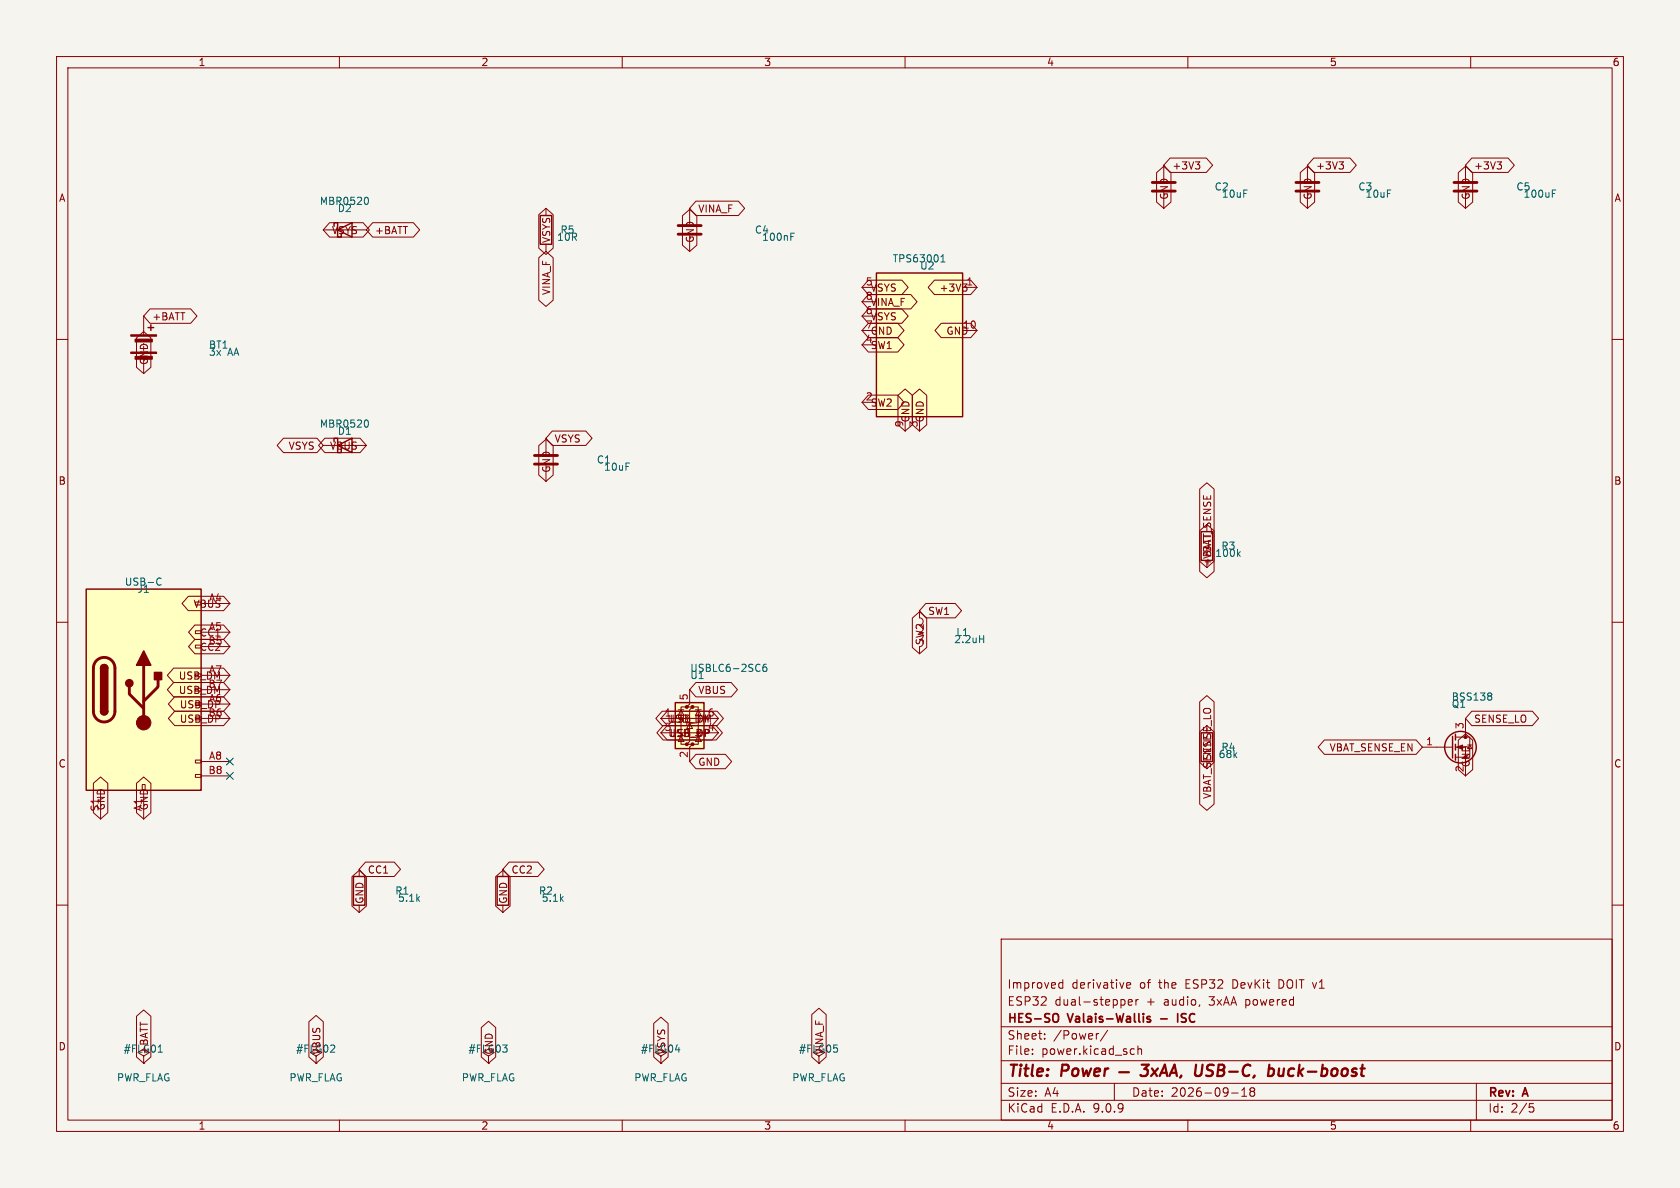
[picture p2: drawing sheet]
<svg xmlns="http://www.w3.org/2000/svg" width="297mm" height="210mm" viewBox="0 0 297 210" stroke-linecap="round" stroke-linejoin="round" font-family="sans-serif">
<path d="M0 0h297v210h-297z" fill="#f5f4ef" stroke="#f5f4ef" stroke-width=".18"/>
<g fill="none" stroke="#840000" stroke-width=".18">
<path d="M10 10h277v190h-277zM12 12h273v186h-273zM60 10v2M110 10v2M160 10v2M210 10v2M260 10v2M121.9 36.8v2.8M25.4 55.9v3.3M57.1 40.6h2.6M62.2 40.6h2.6M121.9 41.7v2.8"/>
<path d="M10 60h2M25.4 63.5v2.5M57.1 78.7h2.6M62.2 78.7h2.6M285 60h2M10 110h2M285 110h2M10 160h2M177 166h108v32h-108zM187.3 174.6h.6M187.3 173.8h.6M187.9 173.2v1.5"/>
<path d="M198.7 176.8l.2 .2v.4l-.2 .2M199.2 174.2l.7-.1-.1-.3-.4-.1-.2 .2v.7h.6M199.5 177.2l.7-.1-.1-.3-.4-.1-.2 .2v.7h.6M200.8 176.7v1M201.2 176.7l-.2 .1-.2 .2M285 160h2M60 198v2M110 198v2M144.8 186.7l1-.6-1-.7-1 .7 1 .6v1.3M144.8 188h.1M160 198v2M177 194.5h108"/>
<path d="M177 191.5h108M177 187.5h108M177 181.5h108M182.5 186.3v.1M182.5 185.5v.1M184.7 183.6v.1M184.7 182.8v.1M194.2 182.7l-.2 .1M195.8 182.1l-1.3 2M197 191.5v3M200.1 185.4l.4 .1M200.5 186.3l-.4 .1"/>
<path d="M201.2 185.5l.2-.1 .3 .1 .1 .9M201.2 184.9v1.5M210 198v2M217.7 193.2h1.2M219.5 193.8h.9M219.5 192.7l.5-.4v1.5M221.2 192.9l-.2 .3v.5l.2 .1 .5-.1 .1-.2-.1-.4-.2-.2M221.2 192.3l-.2 .3 .2 .3M221.2 192.9h.3M221.5 192.3l.3 .3-.3 .3M260 198v2M261 191.5v6.5"/>
<path d="M270.4 195.1h.7M270.5 195.7h.4l.3 .3-.2 .5-.5 .1"/>
</g>
<g fill="none" stroke="#840000" stroke-width=".4">
<path d="M197.9 189.5h1.7M201.8 188.2h1.3l-.8 .8h.3l.3 .2v.6l-.1 .2-.4 .2h-.5l-.3-.2M203.7 188.9l.8 1.3M204.7 188.9l-1.2 1.3M205 190.2l.9-2 .4 2M205.3 189.6h.9M206.7 190.2l.9-2 .5 2M207 189.6h.9M208.8 190.1l-.2 .4M211.5 188.2l-.2 1.6 .1 .3a.66 .66 0 0 0 1-.3l.2-1.6M224.3 189l.2-.1 .6 .1 .1 .3v.5a.66 .66 0 0 1-1 .3M224.4 188.2l-.2 2"/>
<path d="M226.1 188.9v1.2l.2 .1 .4-.1"/>
</g>
<path d="M186.5 179.2a.5 .5 0 0 1 .6 .5v.5a.5 .5 0 0 1-.6 .5M203.3 179.8l-.3-.1-.2 .2v.2l.5 .2v.3h-.5M208.2 179.2v1.5M208.9 179.3v.5M208.8 180.6l.3 .1" fill="none" stroke="#840000" stroke-width=".3"/>
<path d="M64.8 34.9a.79 .79 0 0 1 0 1.2M139.8 41.8h.4M139.8 41.2h.6M64.8 74.2a.79 .79 0 0 1 0 1.3M148 185.3v.6" fill="none" stroke="#006464" stroke-width=".18"/>
<path d="M26.2 57.9h1M26.7 57.4v1M59.1 40v-.6h.6v2.5h.6v-.6M59.7 40.6l2.5-1.2v2.5zM59.1 78.1v-.6h.6v2.5h.6v-.6M59.7 78.7l2.5-1.2v2.5z" fill="none" stroke="#840000" stroke-width=".25"/>
<g fill="#840000" stroke="#840000" stroke-width=".18">
<path d="M23.1 59.2h4.6v.2h-4.6z"/>
<path d="M23.1 62.2h4.6v.3h-4.6z"/>
<path d="M23.9 59.9h3v.6h-3z"/>
<path d="M23.9 63h3v.5h-3z"/>
</g>
<path d="M119.9 39.9h4.1M119.9 41.4h4.1" fill="none" stroke="#840000" stroke-width=".51"/>
<path d="M119.4 124.2h5.1v8.1h-5.1z" fill="#ffffc2"/>
<g fill="#840000" stroke="#840000" stroke-width=".18">
<path d="M257.6 132.1l1-.4v.8z"/>
<circle cx="121.4" cy="125" r=".25"/>
<circle cx="121.4" cy="131.6" r=".25"/>
<circle cx="122.4" cy="125" r=".25"/>
<circle cx="122.4" cy="131.6" r=".25"/>
<circle cx="259.1" cy="130.3" r=".25"/>
</g>
<g fill="none" stroke="#840000" stroke-width=".18">
<path d="M96.5 36.8v1.3M96.5 43.2v1.3M96.5 77.5v2.8M96.5 82.3v2.8M116.8 127h10.2M116.8 129.5h10.2M119.9 125.5h1M120.4 125.5l.5 1h-1zM121.4 125h-1v6.6h1M121.9 121.9v2.6l-.5 .5h1l-.5 .5v5.6l-.5 .5h1l-.5 .5v2.5M122.4 125h1v6.6h-1M122.9 125.5h1.1"/>
<path d="M123.4 125.5l.6 1h-1.1zM251.5 132.1h5.3M257.3 130.3h2.5v3.6h-2.5M257.3 132.1h1.8v5.1M259.1 127v3.3M88.9 153.7v1.2M88.9 160v1.3M86.4 186.7l1-.6-1-.7-1.1 .7 1.1 .6v1.3M86.4 188h.1"/>
</g>
<g fill="none" stroke="#840000" stroke-width=".25">
<path d="M95.5 38.1h2v5.1h-2zM119.4 124.2h5.1v8.1h-5.1zM212.3 129.5h2.1v5.1h-2.1zM256.8 130.2v3.8M257.3 129.8v1M257.3 131.6v1M257.3 133.4v1M87.9 154.9h2v5.1h-2z"/>
<circle cx="258.2" cy="132.1" r="2.79"/>
</g>
<path d="M135.5 117.4l-.4 .1a.86 .86 0 0 0 0 1.2l.4-.1 .1-.5-.3-.2h-.2l-.2 .2M263.5 122.5l.2 .2-.2 .3 .2 .3v.2l-.2 .3" fill="none" stroke="#006464" stroke-width=".18"/>
<path d="M94.5 80.5h4.1M94.5 82h4.1" fill="none" stroke="#840000" stroke-width=".51"/>
<path d="M154.9 48.3h15.3v25.4h-15.3z" fill="#ffffc2"/>
<path d="M154.9 48.3h15.3v25.4h-15.3z" fill="none" stroke="#840000" stroke-width=".25"/>
<path d="M152.4 50.8h2.5M152.4 53.3h2.5M152.4 55.9h2.5M152.4 58.4h2.5M170.2 50.8h2.5M170.2 58.4h2.5M152.4 61h2.5M152.4 71.1h2.5M160 73.7v2.5M162.6 73.7v2.5" fill="none" stroke="#840000" stroke-width=".18"/>
<path d="M166.3 46.3h.8M166.3 45.4l.4-.4v1.3" fill="none" stroke="#006464" stroke-width=".18"/>
<path d="M15.2 104.1h20.4v35.6h-20.4z" fill="#ffffc2"/>
<g fill="none" stroke="#840000" stroke-width=".18">
<path d="M58.3 39.4h5.9l1.1 1.2-1.1 1.3h-5.9l-1.2-1.3zM65.9 39.4h7.2l1.1 1.2-1.1 1.3h-7.2l-1.1-1.3zM95.2 37.9l1.3-1.1 1.3 1.1v6l-1.3 1.1-1.3-1.1zM120.6 38.1l1.3-1.1 1.3 1.1v5.2l-1.3 1.2-1.3-1.2zM123 35.6h7.5l1.1 1.2-1.1 1.3h-7.5l-1.1-1.3zM204.5 30.5l1.2-1.1 1.3 1.1v5.2l-1.3 1.1-1.2-1.1zM205.7 29.2v2.8M205.7 34v2.8M206.9 27.9h6.4l1.1 1.3-1.1 1.3h-6.4l-1.2-1.3zM211.3 28.6h.8l-.4 .5M211.9 29.1l.2 .2v.3l-.2 .3M229.9 30.5l1.2-1.1 1.3 1.1v5.2l-1.3 1.1-1.2-1.1z"/>
<path d="M231.1 29.2v2.8M231.1 34v2.8M232.3 27.9h6.4l1.1 1.3-1.1 1.3h-6.4l-1.2-1.3zM236.7 28.6h.8l-.4 .5M237.3 29.1l.2 .2v.3l-.2 .3M257.8 30.5l1.3-1.1 1.3 1.1v5.2l-1.3 1.1-1.3-1.1zM259.1 29.2v2.8M259.1 34v2.8M260.2 27.9h6.4l1.1 1.3-1.1 1.3h-6.4l-1.1-1.3zM264.7 28.6h.7l-.4 .5M265.2 29.1l.2 .2v.3l-.2 .3M24.1 59.7l1.3-1.1 1.3 1.1v5.2l-1.3 1.1-1.3-1.1z"/>
<path d="M26.5 54.6h7.2l1.1 1.3-1.1 1.3h-7.2l-1.1-1.3zM95.2 45.6l1.3-1.1 1.3 1.1v7.5l-1.3 1.1-1.3-1.1zM153.5 57.1h5.2l1.1 1.3-1.1 1.3h-5.2l-1.1-1.3zM153.5 59.7h5.2l1.1 1.3-1.1 1.2h-5.2l-1.1-1.2zM153.5 49.5h5.9l1.2 1.3-1.2 1.3h-5.9l-1.1-1.3zM153.5 52.1h7.5l1.1 1.2-1.1 1.3h-7.5l-1.1-1.3zM153.5 54.6h5.9l1.2 1.3-1.2 1.3h-5.9l-1.1-1.3zM165.2 49.5h6.4l1.1 1.3-1.1 1.3h-6.4l-1.1-1.3zM166.4 57.1h5.2l1.1 1.3-1.1 1.3h-5.2l-1.1-1.3zM170.2 50.2h.7M170.9 50.9v.3l-.2 .3M50.1 77.5h5.9l1.1 1.2-1.1 1.3h-5.9l-1.1-1.3z"/>
<path d="M57.4 77.5h6.3l1.1 1.2-1.1 1.3h-6.3l-1.1-1.3zM95.2 78.8l1.3-1.1 1.3 1.1v5.2l-1.3 1.1-1.3-1.1zM97.6 76.2h6l1.1 1.3-1.1 1.2h-6l-1.1-1.2zM153.5 69.8h5.2l1.1 1.3-1.1 1.3h-5.2l-1.1-1.3zM158.7 69.9l1.3-1.1 1.3 1.1v5.2l-1.3 1.1-1.3-1.1zM161.3 69.9l1.3-1.1 1.2 1.1v5.2l-1.2 1.1-1.3-1.1zM212.1 86.5l1.3-1.2 1.2 1.2v12.7l-1.2 1.1-1.3-1.1zM212.1 93.8l1.3-1.1 1.2 1.1v7.2l-1.2 1.1-1.3-1.1zM30.7 118.1h8.8l1.1 1.3-1.1 1.3h-8.8l-1.1-1.3zM33.3 105.4h6.2l1.1 1.3-1.1 1.3h-6.2l-1.1-1.3zM34.4 113h5.1l1.1 1.3-1.1 1.3h-5.1l-1.1-1.3zM34.4 110.5h5.1l1.1 1.3-1.1 1.2h-5.1l-1.1-1.2z"/>
<path d="M34.5 111.5h1.1v.5h-1.1zM34.5 114h1.1v.6h-1.1zM35.6 106.7h5M35.6 111.8h5M35.6 114.3h5M35.6 119.4h5M161.3 109.3l1.3-1.2 1.2 1.2v5.2l-1.2 1.1-1.3-1.1zM162.6 108v1.2a.64 .64 0 0 1 .6 .7 .64 .64 0 0 1-.6 .6M162.6 114.3v1.3M163.7 106.7h5.2l1.1 1.3-1.1 1.2h-5.2l-1.1-1.2zM16.5 138.5l1.3-1.1 1.3 1.1v5.2l-1.3 1.1-1.3-1.1zM17.8 139.7v5.1"/>
<path d="M24.1 138.5l1.3-1.1 1.3 1.1v5.2l-1.3 1.1-1.3-1.1zM25.1 138.7h.6v1h-.6zM25.4 139.7v5.1M30.7 120.6h8.8l1.1 1.3-1.1 1.3h-8.8l-1.1-1.3zM30.9 123.2h8.6l1.1 1.3-1.1 1.2h-8.6l-1.1-1.2zM30.9 125.7h8.6l1.1 1.3-1.1 1.3h-8.6l-1.1-1.3zM34.5 134.4h1.1v.5h-1.1zM34.5 136.9h1.1v.5h-1.1zM35.6 121.9h5M35.6 124.5h5M35.6 127h5M35.6 134.6h5"/>
<path d="M35.6 137.2h5M117.1 125.7h8.8l1.1 1.3-1.1 1.3h-8.8l-1.2-1.3zM117.2 128.3h8.7l1.1 1.2-1.1 1.3h-8.7l-1.1-1.3zM118 128.3h8.6l1.1 1.2-1.1 1.3h-8.6l-1.2-1.3zM118 125.7h8.8l1.1 1.3-1.1 1.3h-8.8l-1.2-1.3zM123 120.6h6.3l1.1 1.3-1.1 1.3h-6.3l-1.1-1.3zM123 133.3h5.2l1.1 1.3-1.1 1.3h-5.2l-1.1-1.3zM212.1 129.4l1.3-1.1 1.2 1.1v12.7l-1.2 1.2-1.3-1.2zM212.1 124.1l1.3-1.1 1.2 1.1v10.7l-1.2 1.1-1.3-1.1zM234.1 130.8h16.2l1.2 1.3-1.2 1.3h-16.2l-1.1-1.3zM257.8 130.8l1.3-1.1 1.3 1.1v5.2l-1.3 1.2-1.3-1.2zM260.2 125.7h10.7l1.1 1.3-1.1 1.3h-10.7l-1.1-1.3z"/>
<path d="M62.2 155l1.3-1.1 1.3 1.1v5.2l-1.3 1.1-1.3-1.1zM63.5 153.7v1.2M64.6 152.4h5.1l1.1 1.3-1.1 1.2h-5.1l-1.1-1.2zM87.6 155l1.3-1.1 1.3 1.1v5.2l-1.3 1.1-1.3-1.1zM90 152.4h5.1l1.1 1.3-1.1 1.2h-5.1l-1.1-1.2zM24.1 179.6l1.3-1.1 1.3 1.1v7.2l-1.3 1.2-1.3-1.2zM63.5 160v1.3M143.5 179.3l1.3-1.1 1.3 1.1v7.5l-1.3 1.2-1.3-1.2zM25.4 186.7l1-.6-1-.7-1 .7 1 .6v1.3M25.4 188h.1M54.6 180.6l1.3-1.1 1.3 1.1v6.2l-1.3 1.2-1.3-1.2zM55.9 186.7l1-.6-1-.7-1 .7 1 .6v1.3"/>
<path d="M55.9 188h.1M85.1 181.6l1.3-1.1 1.2 1.1v5.2l-1.2 1.2-1.3-1.2zM115.6 180.9l1.2-1.1 1.3 1.1v5.9l-1.3 1.2-1.2-1.2zM116.8 186.7l1.1-.6-1.1-.7-1 .7 1 .6v1.3M116.8 188h.1"/>
</g>
<path d="M212.3 94h2.1v5.1h-2.1zM15.2 104.1h20.4v35.6h-20.4zM17.8 118.1a.64 .64 0 0 1 .6-.6 .64 .64 0 0 1 .6 .6M17.8 125.7a.64 .64 0 0 0 .6 .7 .64 .64 0 0 0 .6-.7M62.5 154.9h2v5.1h-2z" fill="none" stroke="#840000" stroke-width=".25"/>
<path d="M203.7 32.3h4.1M203.7 33.8h4.1M229.1 32.3h4.1M229.1 33.8h4.1M257 32.3h4.1M257 33.8h4.1M17.1 116.8a1.9 1.9 0 0 1 2-.4 1.9 1.9 0 0 1 1.2 1.7v7.6a1.91 1.91 0 0 1-1.9 1.9 1.91 1.91 0 0 1-1.9-1.9v-7.7l.2-.7zM25.4 117.6v10.2M22.9 121.4v1.3l2.5 2.5M27.9 120.1v1.3l-2.5 2.6" fill="none" stroke="#840000" stroke-width=".51"/>
<g fill="#840000" stroke="#840000" stroke-width=".25">
<path d="M17.8 118.1h1.2v7.6h-1.2z"/>
<path d="M18 117.7a.64 .64 0 0 1 .7-.2 .64 .64 0 0 1 .3 .6h-1.2z"/>
<path d="M17.8 125.7h1.2a.64 .64 0 0 1-.6 .7 .64 .64 0 0 1-.6-.7z"/>
<path d="M25.4 115.1l1.3 2.5h-2.6z"/>
<path d="M27.3 118.9h1.3v1.2h-1.3z"/>
<circle cx="22.9" cy="120.8" r=".63"/>
</g>
<circle cx="25.4" cy="127.8" r="1.27" fill="#840000" stroke="#840000" stroke-width=".18"/>
<path d="M274.4 34.2h.5M274.4 33.6h.6M218.9 97.9l.4 .5M219.3 97.5l-.5 .5M27.9 102.2h.3l.3 .1M28.5 103.3l-.3 .1h-.3M173.2 112.9h.7M173.9 112.3v1.3M28 186h.7M58.4 186h.8M59.1 184.9v.4M119.4 185.6h.8" fill="none" stroke="#006464" stroke-width=".18"/>
<path d="M40 136.6l1.2 1.2M40 134l1.2 1.2M41.2 136.6l-1.2 1.2M41.2 134l-1.2 1.2" fill="none" stroke="#000084" stroke-width=".18"/>
<g font-size="2.8" fill="#840000">
<text x="178" y="190.9">Title:</text>
<text x="187.7" y="190.9">Power</text>
<text x="213.7" y="190.9">USB-C,</text>
<text x="227.4" y="190.9">buck-boost</text>
</g>
<g font-size="2.1" fill="#840000">
<text x="178" y="178">ESP32</text>
<text x="178" y="175">Improved</text>
<text x="186.4" y="178">dual-stepper</text>
<text x="189.4" y="175">derivative</text>
<text x="201.5" y="175">of</text>
<text x="202.7" y="178">+</text>
<text x="205" y="175">the</text>
<text x="205.9" y="178">audio,</text>
<text x="209.8" y="175">ESP32</text>
<text x="214.1" y="178">3xAA</text>
<text x="218.3" y="175">DevKit</text>
<text x="220.6" y="178">powered</text>
<text x="226.6" y="175">DOIT v1</text>
<text x="178" y="184">Sheet:</text>
<text x="178" y="181.2">HES-SO</text>
<text x="186.2" y="184">/Power/</text>
<text x="189" y="181.2">Valais-Wallis</text>
<text x="205.8" y="181.2">-</text>
<text x="209.4" y="181.2">ISC</text>
<text x="178" y="186.7">File:</text>
<text x="184.1" y="186.7">power.kicad_sch</text>
<text x="178" y="196.9">KiCad</text>
<text x="178" y="194.1">Size:</text>
<text x="184.7" y="194.1">A4</text>
<text x="185.7" y="196.9">E.D.A.</text>
<text x="193.3" y="196.9">9.0.9</text>
<text x="200" y="194.1">Date:</text>
<text x="207" y="194.1">2026-09-18</text>
<text x="263" y="194.3">Rev:</text>
<text x="263" y="196.9">Id:</text>
<text x="267.1" y="196.9">2/5</text>
<text x="269.4" y="194.3">A</text>
</g>
<g font-size="1.8" fill="#840000">
<text x="35" y="11.9">1</text>
<text x="85" y="11.9">2</text>
<text x="135" y="11.9">3</text>
<text x="185" y="11.9">4</text>
<text x="235" y="11.9">5</text>
<text x="285" y="11.9">6</text>
<text x="10.3" y="35.9">A</text>
<text x="206.7" y="35.4" transform="rotate(-90 206.7 35.4)">GND</text>
<text x="207.2" y="30.2">+3V3</text>
<text x="232.1" y="35.4" transform="rotate(-90 232.1 35.4)">GND</text>
<text x="232.6" y="30.2">+3V3</text>
<text x="260" y="35.4" transform="rotate(-90 260 35.4)">GND</text>
<text x="260.5" y="30.2">+3V3</text>
<text x="285.3" y="35.9">A</text>
<text x="58.6" y="41.6">VSYS</text>
<text x="66.2" y="41.6">+BATT</text>
<text x="123.3" y="37.8">VINA_F</text>
<text x="97.5" y="43.1" transform="rotate(-90 97.5 43.1)">VSYS</text>
<text x="122.9" y="43" transform="rotate(-90 122.9 43)">GND</text>
<text x="97.5" y="52.3" transform="rotate(-90 97.5 52.3)">VINA_F</text>
<text x="153.8" y="51.8">VSYS</text>
<text x="166" y="51.8">+3V3</text>
<text x="170.7" y="50.5">1</text>
<text x="26.8" y="56.8">+BATT</text>
<text x="153" y="58.2">7</text>
<text x="153.8" y="59.4">GND</text>
<text x="153.8" y="54.3">VINA_F</text>
<text x="153.8" y="56.8">VSYS</text>
<text x="167.2" y="59.4">GND</text>
<text x="170.1" y="58.2">10</text>
<text x="26.4" y="64.6" transform="rotate(-90 26.4 64.6)">GND</text>
<text x="153" y="60.7">4</text>
<text x="153.8" y="61.9">SW1</text>
<text x="153" y="70.9">2</text>
<text x="153.8" y="72.1">SW2</text>
<text x="159.8" y="75.6" transform="rotate(-90 159.8 75.6)">9</text>
<text x="161" y="74.8" transform="rotate(-90 161 74.8)">GND</text>
<text x="162.3" y="75.6" transform="rotate(-90 162.3 75.6)">3</text>
<text x="163.5" y="74.8" transform="rotate(-90 163.5 74.8)">GND</text>
<text x="50.9" y="79.7">VSYS</text>
<text x="58.2" y="79.7">VBUS</text>
<text x="97.5" y="83.7" transform="rotate(-90 97.5 83.7)">GND</text>
<text x="97.9" y="78.4">VSYS</text>
<text x="10.3" y="85.9">B</text>
<text x="285.3" y="85.9">B</text>
<text x="214.3" y="100.2" transform="rotate(-90 214.3 100.2)">+BATT</text>
<text x="214.3" y="98.9" transform="rotate(-90 214.3 98.9)">VBAT_SENSE</text>
<text x="34.1" y="107.6">VBUS</text>
<text x="36.8" y="106.4">A4</text>
<text x="35.3" y="112.7">CC1</text>
<text x="36.8" y="111.5">A5</text>
<text x="164" y="108.9">SW1</text>
<text x="35.3" y="115.3">CC2</text>
<text x="36.8" y="114">B5</text>
<text x="36.8" y="119.1">A7</text>
<text x="163.5" y="114.1" transform="rotate(-90 163.5 114.1)">SW2</text>
<text x="31.5" y="120.3">USB_DM</text>
<text x="31.5" y="122.9">USB_DM</text>
<text x="31.7" y="125.4">USB_DP</text>
<text x="36.8" y="121.7">B7</text>
<text x="36.8" y="124.2">A6</text>
<text x="123.3" y="122.9">VBUS</text>
<text x="31.7" y="128">USB_DP</text>
<text x="36.8" y="126.7">B6</text>
<text x="117.4" y="129.3">3</text>
<text x="118.1" y="130.5">USB_DP</text>
<text x="118.3" y="128">USB_DM</text>
<text x="125" y="126.7">6</text>
<text x="125" y="129.3">4</text>
<text x="260.5" y="128">SENSE_LO</text>
<text x="10.3" y="135.9">C</text>
<text x="123.3" y="135.6">GND</text>
<text x="214.3" y="134.5" transform="rotate(-90 214.3 134.5)">SENSE_LO</text>
<text x="235" y="133">VBAT_SENSE_EN</text>
<text x="258.8" y="136.6" transform="rotate(-90 258.8 136.6)">2</text>
<text x="260" y="135.7" transform="rotate(-90 260 135.7)">GND</text>
<text x="285.3" y="135.9">C</text>
<text x="17.5" y="143.6" transform="rotate(-90 17.5 143.6)">S1</text>
<text x="18.7" y="143.4" transform="rotate(-90 18.7 143.4)">GND</text>
<text x="25.1" y="143.5" transform="rotate(-90 25.1 143.5)">A1</text>
<text x="26.4" y="143.4" transform="rotate(-90 26.4 143.4)">GND</text>
<text x="214.3" y="141.3" transform="rotate(-90 214.3 141.3)">VBAT_SENSE</text>
<text x="64.9" y="154.6">CC1</text>
<text x="90.3" y="154.6">CC2</text>
<text x="64.5" y="159.9" transform="rotate(-90 64.5 159.9)">GND</text>
<text x="89.9" y="159.9" transform="rotate(-90 89.9 159.9)">GND</text>
<text x="10.3" y="185.9">D</text>
<text x="285.3" y="185.9">D</text>
<text x="26.4" y="186.5" transform="rotate(-90 26.4 186.5)">+BATT</text>
<text x="56.8" y="186.5" transform="rotate(-90 56.8 186.5)">VBUS</text>
<text x="87.3" y="186.5" transform="rotate(-90 87.3 186.5)">GND</text>
<text x="117.8" y="186.5" transform="rotate(-90 117.8 186.5)">VSYS</text>
<text x="141.1" y="186.3">#FLG05</text>
<text x="145.7" y="186.5" transform="rotate(-90 145.7 186.5)">VINA_F</text>
<text x="35" y="199.9">1</text>
<text x="85" y="199.9">2</text>
<text x="135" y="199.9">3</text>
<text x="185" y="199.9">4</text>
<text x="235" y="199.9">5</text>
<text x="285" y="199.9">6</text>
</g>
<g font-size="1.8" fill="#006464">
<text x="214.6" y="33.9">C2</text>
<text x="215.9" y="35.2">10uF</text>
<text x="240" y="33.9">C3</text>
<text x="241.3" y="35.2">10uF</text>
<text x="268" y="33.9">C5</text>
<text x="269.2" y="35.2">100uF</text>
<text x="56.4" y="36.4">MBR0520</text>
<text x="59.6" y="37.7">D2</text>
<text x="99" y="41.5">R5</text>
<text x="133.4" y="41.5">C4</text>
<text x="98.4" y="42.8">10R</text>
<text x="134.6" y="42.8">100nF</text>
<text x="157.7" y="46.6">TPS63001</text>
<text x="162.6" y="47.9">U2</text>
<text x="36.8" y="61.8">BT1</text>
<text x="36.8" y="63.1">3x</text>
<text x="40.2" y="63.1">AA</text>
<text x="56.4" y="75.8">MBR0520</text>
<text x="59.6" y="77.1">D1</text>
<text x="105.4" y="82.1">C1</text>
<text x="106.7" y="83.4">10uF</text>
<text x="214.7" y="98.7">100k</text>
<text x="215.8" y="97.4">R3</text>
<text x="22" y="103.7">USB-C</text>
<text x="24.2" y="105">J1</text>
<text x="168.6" y="113.9">2.2uH</text>
<text x="169" y="112.6">L1</text>
<text x="121.9" y="119">USBLC6-2SC6</text>
<text x="121.9" y="120.2">U1</text>
<text x="256.5" y="124.1">BSS138</text>
<text x="256.5" y="125.3">Q1</text>
<text x="215.3" y="134.2">68k</text>
<text x="215.8" y="132.9">R4</text>
<text x="69.8" y="158.3">R1</text>
<text x="70.3" y="159.6">5.1k</text>
<text x="95.2" y="158.3">R2</text>
<text x="95.7" y="159.6">5.1k</text>
<text x="20.6" y="191.4">PWR_FLAG</text>
<text x="21.8" y="186.3">#FLG01</text>
<text x="51.1" y="191.4">PWR_FLAG</text>
<text x="52.2" y="186.3">#FLG02</text>
<text x="81.5" y="191.4">PWR_FLAG</text>
<text x="82.7" y="186.3">#FLG03</text>
<text x="112" y="191.4">PWR_FLAG</text>
<text x="113.2" y="186.3">#FLG04</text>
<text x="140" y="191.4">PWR_FLAG</text>
</g>
<g font-size="1.8" fill="#a90000">
<text x="153" y="50.5">5</text>
<text x="153" y="53.1">8</text>
<text x="153" y="55.6">6</text>
<text x="121.7" y="123.9" transform="rotate(-90 121.7 123.9)">5</text>
<text x="117.4" y="126.7">1</text>
<text x="252" y="131.8">1</text>
<text x="258.8" y="129" transform="rotate(-90 258.8 129)">3</text>
<text x="36.8" y="136.9">B8</text>
<text x="36.8" y="134.4">A8</text>
<text x="121.7" y="134.1" transform="rotate(-90 121.7 134.1)">2</text>
</g>
</svg>
